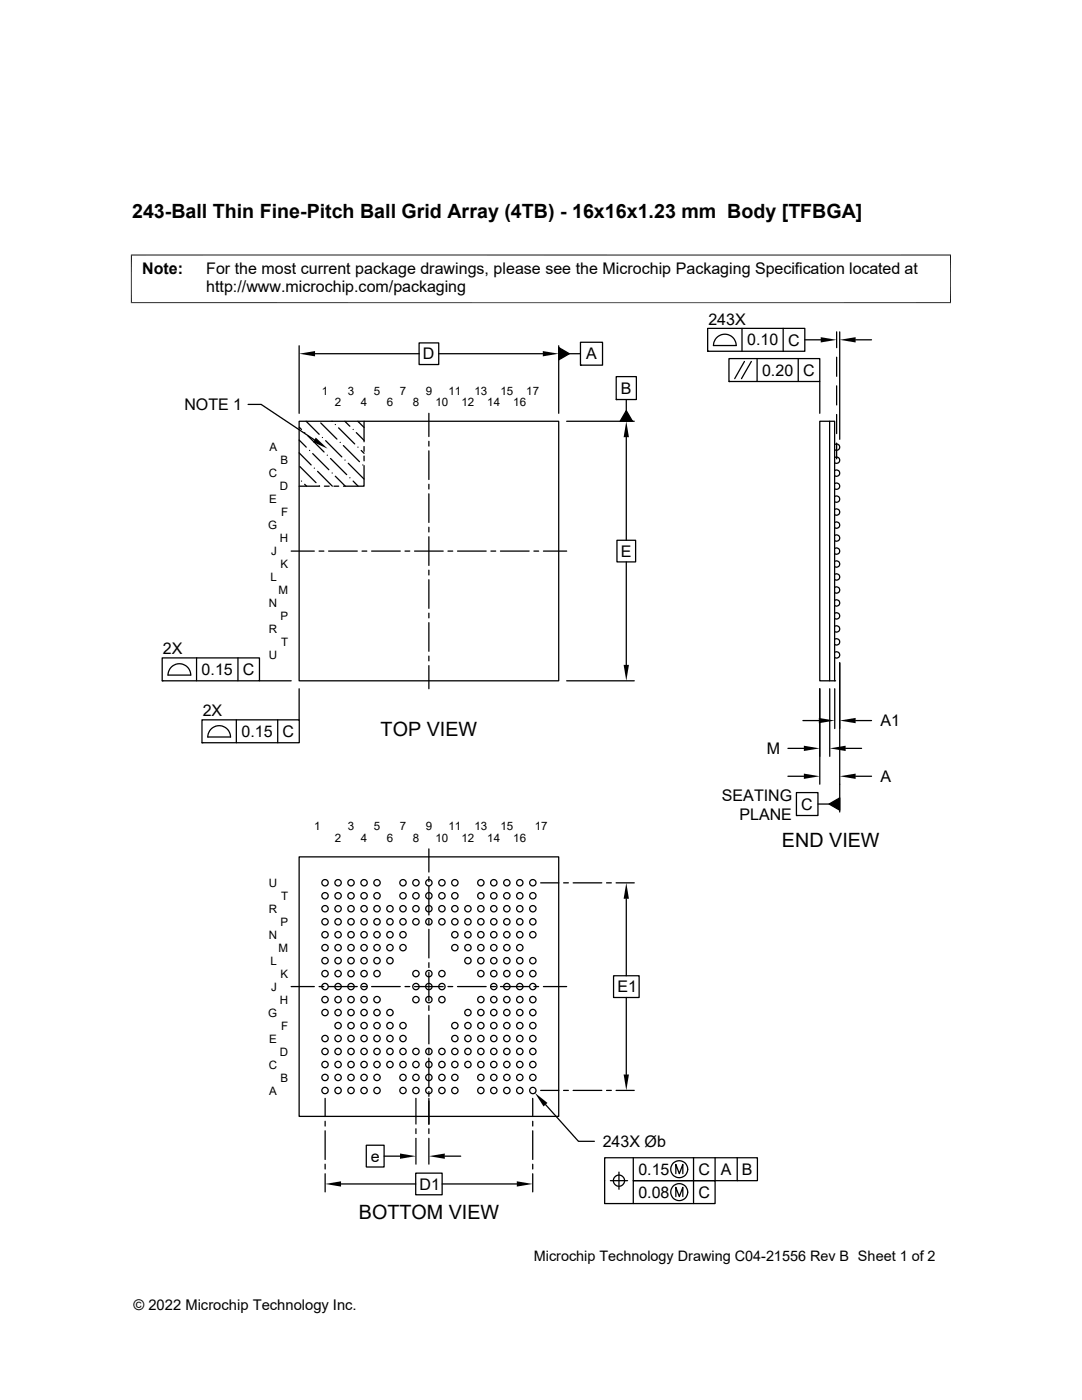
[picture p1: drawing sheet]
<svg xmlns="http://www.w3.org/2000/svg" width="216mm" height="279mm" viewBox="0 0 216 279" stroke-linecap="round" stroke-linejoin="round" font-family="sans-serif">
<g fill="none" stroke="#000" stroke-width=".25">
<path d="M59.7 69v13.5M62.9 70.6h20.7M83.6 68.4h3.9v4.3h-3.9zM87.5 70.6h20.8M111.5 69.4l2.1 1.2-2.1 1.2zM111.5 69v13.5M113.6 70.6h2.2M115.8 68.3h4.4v4.6h-4.4zM115.8 72.9h.1M123 75.2h4v4.5h-4zM123 79.7h.1M125 79.7v2.3"/>
<path d="M141.2 65.5h19.4v4.6h-19.4zM141.2 70.1h.1M143.2 67.2a2.27 2.27 0 0 1 2.4-.3 2.27 2.27 0 0 1 1.3 2.1h-4.5l.2-1zM145.5 71.6h18.1v4.5h-18.1zM145.5 76.1h.1M148.1 65.5v4.6M148.5 72.1l-1.9 3.5M149.9 72.1l-1.9 3.5M151.1 71.6v4.5M156.3 65.5v4.6M159.3 71.6v4.5M160.6 67.8h3.2"/>
<path d="M163.6 76.1v6.4M166.9 66.2v3.2M166.9 71.3v3.8M166.9 77v3.8M167.6 66.2v21.5M170.7 67.8h3.2M49.5 80.7h2.6l10.6 7.1M59.7 97h4.1M59.7 87.8l1.4 1.4M59.7 85.2l.5 .5M59.7 90.4l2.4 2.4M59.7 84.1h51.8v51.8h-51.8z"/>
<path d="M59.8 93.1l3.3 3.2M60.2 96h.1M60.8 86.3h.1M60.8 96.6l.4 .4M61.1 84.1l2.6 2.6M61.4 87l3.3 3.2M61.8 89.9h.1M62.4 90.5l3.2 3.2M62.7 93.4h.1M63.4 94.1l2.9 2.9M63.7 97h.1M64 84.4l3.2 3.2"/>
<path d="M64.3 87.3h.1M64.7 97h1M65 87.9l3.2 3.3M65.3 90.8h.1M66 91.5l3.2 3.2M66.2 84.1h.1M66.3 94.4h.1M66.6 97h1M66.9 95l2 2M66.9 84.7h.1M67.6 85.4l3.2 3.2M67.9 88.3h.1"/>
<path d="M68.5 88.9l3.2 3.2M68.8 84.1l1 1M68.8 91.8h.1M69.5 92.5l3.1 3.1M69.8 95.4h.1M70.5 96l1 1M70.5 85.7h.1M71.1 86.3l1.5 1.6M71.4 84.1l1.2 1.2M71.4 89.2h.1M72.1 89.9l.5 .6M72.4 92.8h.1"/>
<path d="M72.6 84.1v4.1M72.6 89.1v1M72.6 91v1M72.6 92.9v4.1h-4.1M85.6 82.5v4.6M85.6 88.1v.9M85.6 90v5.7M85.6 96.6v1M85.6 98.6v5.7M113.1 84.1h13.5M125 82l1.2 2.1h-2.5zM125 87.2v20.6"/>
<path d="M163.6 84.1h2.9v51.8h-2.9zM165.5 84.1v51.8M166.6 99.1a.64 .64 0 0 1 1 .5 .64 .64 0 0 1-1 .5M166.6 96.5a.64 .64 0 0 1 1 .5 .64 .64 0 0 1-1 .6M166.6 93.9a.64 .64 0 0 1 1 .5 .64 .64 0 0 1-1 .6M166.6 91.3a.64 .64 0 0 1 1 .5 .64 .64 0 0 1-1 .6M166.6 88.7a.64 .64 0 0 1 1 .5 .64 .64 0 0 1-1 .6M166.9 82.7v3.8M166.9 88.4v3.2M58.1 110h4.6M63.7 110h.9M65.6 110h5.7"/>
<path d="M72.2 110h1M74.1 110h5.8M80.8 110h1M82.7 110h5.7M85.6 105.2v1M85.6 107.1v5.7M85.6 113.8v.9M85.6 115.7v5.7M89.4 110h.9M91.3 110h5.7M98 110h.9M99.9 110h5.7"/>
<path d="M106.5 110h1M108.4 110h4.7M123.1 107.8h3.7v4.3h-3.7zM125 112.1v20.6M166.6 119.8a.64 .64 0 0 1 1 .5 .64 .64 0 0 1-1 .6M166.6 117.2a.64 .64 0 0 1 1 .6 .64 .64 0 0 1-1 .5M166.6 114.6a.64 .64 0 0 1 1 .5 .64 .64 0 0 1-1 .6M166.6 112a.64 .64 0 0 1 1 .6 .64 .64 0 0 1-1 .5M166.6 109.5a.64 .64 0 0 1 1 .5 .64 .64 0 0 1-1 .5M166.6 106.8a.64 .64 0 0 1 1 .6 .64 .64 0 0 1-1 .5M166.6 104.3a.64 .64 0 0 1 1 .5 .64 .64 0 0 1-1 .5M166.6 101.7a.64 .64 0 0 1 1 .5 .64 .64 0 0 1-1 .5"/>
<path d="M32.4 131.3h19.4v4.6h-19.4zM32.4 135.9h.1M34.3 133a2.27 2.27 0 0 1 2.4-.3 2.27 2.27 0 0 1 1.4 2h-4.6l.2-.9zM39.2 131.3v4.6M47.5 131.3v4.6M51.8 135.9h6.3M59.7 137.5v6.2M85.6 122.4v.9M85.6 124.3v5.7M85.6 130.9v1M85.6 132.8v4.7M113.1 135.9h13.5"/>
<path d="M163.6 137.5v19M165.6 137.5v13.4M166.5 135.9h.1M166.6 130.2a.64 .64 0 0 1 1 .5 .64 .64 0 0 1-1 .5M166.6 127.6a.64 .64 0 0 1 1 .5 .64 .64 0 0 1-1 .5M166.6 125a.64 .64 0 0 1 1 .5 .64 .64 0 0 1-1 .5M166.6 122.4a.64 .64 0 0 1 1 .5 .64 .64 0 0 1-1 .5M166.6 137.5v7.9M167.6 132.3v29.8M40.3 143.7h19.4v4.5h-19.4zM40.3 148.2h.1M42.2 145.4a2.27 2.27 0 0 1 2.5-.4 2.27 2.27 0 0 1 1.3 2.1h-4.5l.2-.9z"/>
<path d="M47.2 143.7v4.5M55.4 143.7v4.5M157.2 149.4h3.2M157.2 154.9h3.2M158.9 158.2h4.3v4.6h-4.3zM160.2 143.8h3.2M168.7 149.4h3.2M170.7 154.9h3.2M170.7 143.8h3.2M59.7 171h51.8v51.8h-51.8zM85.6 169.4v4.6M85.6 175v.9"/>
<path d="M85.6 176.9v5.7M107.9 176.2h3.6M112.5 176.2h.9M114.4 176.2h5.7M121 176.2h1M122.9 176.2h3.7M125 179.4v15.3M158.9 162.8h.1M163.2 160.5h2.2M165.4 160.5l2.2-1.3v2.5zM58.1 196.9h4.6M63.7 196.9h.9"/>
<path d="M65.6 196.9h5.7M72.2 196.9h1M74.1 196.9h5.8M80.8 196.9h1M82.7 196.9h5.7M85.6 183.6v.9M85.6 185.5v5.7M85.6 192.1v1M85.6 194v5.7M89.4 196.9h.9M91.3 196.9h5.7M98 196.9h.9"/>
<path d="M99.9 196.9h5.7M106.5 196.9h1M108.4 196.9h4.7M122.4 194.7h5.1v4.4h-5.1zM125 199.1v15.3M64.9 219.2v3.6M83 219.2v5.1M85.6 200.7v1M85.6 202.6v5.7M85.6 209.3v.9M85.6 211.2v5.7M85.6 217.8v1"/>
<path d="M85.6 219.2v5.2M106.3 219.2v3.6M107.9 217.6h3.6M112.5 217.6h.9M114.4 217.6h5.7M121 217.6h1M122.9 217.6h3.7M64.9 223.8v.9M64.9 225.7v5.7M64.9 232.3v1M64.9 234.3v3.6M68.1 236.3h14.9"/>
<path d="M73.1 228.6h3.5v4.3h-3.5zM76.6 230.7h3.2M83 234.1h5.2v4.3h-5.2zM83 225.3v.9M83 227.2v5.1M85.6 225.3v.9M85.6 227.2v5.1M88.2 236.3h14.9M88.8 230.7h3.1M106.3 223.8v.9M106.3 225.7v5.7M106.3 232.3v1"/>
<path d="M106.3 234.3v3.6M108.9 220.5l6.5 7.3h3.2M121.8 235.6h3.4M123.5 233.9v3.4M126.4 231.1v4.5h16.3v4.6h-22l-.1-9.1h30.5v4.5h-24.7v4.6M134.9 234.2v-1.8l.7 1.8 .6-1.8v1.8M134.9 238.8v-1.8l.7 1.8 .6-1.8v1.8M138.4 231.1v9.1M142.7 231.1v4.5M147.1 231.1v4.5"/>
<circle cx="64.9" cy="178.8" r=".64"/>
<circle cx="64.9" cy="176.2" r=".64"/>
<circle cx="67.5" cy="176.2" r=".64"/>
<circle cx="67.5" cy="178.8" r=".64"/>
<circle cx="70" cy="176.2" r=".64"/>
<circle cx="70" cy="178.8" r=".64"/>
<circle cx="72.6" cy="176.2" r=".64"/>
<circle cx="72.6" cy="178.8" r=".64"/>
<circle cx="75.2" cy="178.8" r=".64"/>
<circle cx="75.2" cy="176.2" r=".64"/>
<circle cx="80.4" cy="178.8" r=".64"/>
<circle cx="80.4" cy="176.2" r=".64"/>
<circle cx="83" cy="178.8" r=".64"/>
<circle cx="83" cy="176.2" r=".64"/>
<circle cx="85.6" cy="176.2" r=".64"/>
<circle cx="85.6" cy="178.8" r=".64"/>
<circle cx="88.2" cy="178.8" r=".64"/>
<circle cx="88.2" cy="176.2" r=".64"/>
<circle cx="90.8" cy="178.8" r=".64"/>
<circle cx="90.8" cy="176.2" r=".64"/>
<circle cx="95.9" cy="176.2" r=".64"/>
<circle cx="95.9" cy="178.8" r=".64"/>
<circle cx="98.5" cy="178.8" r=".64"/>
<circle cx="98.5" cy="176.2" r=".64"/>
<circle cx="101.1" cy="176.2" r=".64"/>
<circle cx="101.1" cy="178.8" r=".64"/>
<circle cx="103.7" cy="178.8" r=".64"/>
<circle cx="103.7" cy="176.2" r=".64"/>
<circle cx="106.3" cy="176.2" r=".64"/>
<circle cx="106.3" cy="178.8" r=".64"/>
<circle cx="64.9" cy="186.5" r=".64"/>
<circle cx="64.9" cy="181.4" r=".64"/>
<circle cx="64.9" cy="199.5" r=".64"/>
<circle cx="64.9" cy="196.9" r=".64"/>
<circle cx="64.9" cy="191.7" r=".64"/>
<circle cx="64.9" cy="189.1" r=".64"/>
<circle cx="64.9" cy="184" r=".64"/>
<circle cx="64.9" cy="194.3" r=".64"/>
<circle cx="67.5" cy="196.9" r=".64"/>
<circle cx="67.5" cy="189.1" r=".64"/>
<circle cx="67.5" cy="184" r=".64"/>
<circle cx="67.5" cy="199.5" r=".64"/>
<circle cx="67.5" cy="194.3" r=".64"/>
<circle cx="67.5" cy="186.5" r=".64"/>
<circle cx="67.5" cy="191.7" r=".64"/>
<circle cx="67.5" cy="181.4" r=".64"/>
<circle cx="70" cy="194.3" r=".64"/>
<circle cx="70" cy="199.5" r=".64"/>
<circle cx="70" cy="189.1" r=".64"/>
<circle cx="70" cy="191.7" r=".64"/>
<circle cx="70" cy="186.5" r=".64"/>
<circle cx="70" cy="184" r=".64"/>
<circle cx="70" cy="181.4" r=".64"/>
<circle cx="70" cy="196.9" r=".64"/>
<circle cx="72.6" cy="181.4" r=".64"/>
<circle cx="72.6" cy="191.7" r=".64"/>
<circle cx="72.6" cy="199.5" r=".64"/>
<circle cx="72.6" cy="196.9" r=".64"/>
<circle cx="72.6" cy="194.3" r=".64"/>
<circle cx="72.6" cy="186.5" r=".64"/>
<circle cx="72.6" cy="184" r=".64"/>
<circle cx="72.6" cy="189.1" r=".64"/>
<circle cx="75.2" cy="189.1" r=".64"/>
<circle cx="75.2" cy="194.3" r=".64"/>
<circle cx="75.2" cy="191.7" r=".64"/>
<circle cx="75.2" cy="184" r=".64"/>
<circle cx="75.2" cy="186.5" r=".64"/>
<circle cx="75.2" cy="199.5" r=".64"/>
<circle cx="75.2" cy="181.4" r=".64"/>
<circle cx="77.8" cy="189.1" r=".64"/>
<circle cx="77.8" cy="181.4" r=".64"/>
<circle cx="77.8" cy="191.7" r=".64"/>
<circle cx="77.8" cy="186.5" r=".64"/>
<circle cx="77.8" cy="184" r=".64"/>
<circle cx="80.4" cy="184" r=".64"/>
<circle cx="80.4" cy="181.4" r=".64"/>
<circle cx="80.4" cy="189.1" r=".64"/>
<circle cx="80.4" cy="186.5" r=".64"/>
<circle cx="83" cy="199.5" r=".64"/>
<circle cx="83" cy="196.9" r=".64"/>
<circle cx="83" cy="184" r=".64"/>
<circle cx="83" cy="181.4" r=".64"/>
<circle cx="83" cy="194.3" r=".64"/>
<circle cx="85.6" cy="196.9" r=".64"/>
<circle cx="85.6" cy="194.3" r=".64"/>
<circle cx="85.6" cy="184" r=".64"/>
<circle cx="85.6" cy="181.4" r=".64"/>
<circle cx="85.6" cy="199.5" r=".64"/>
<circle cx="88.2" cy="184" r=".64"/>
<circle cx="88.2" cy="181.4" r=".64"/>
<circle cx="88.2" cy="194.3" r=".64"/>
<circle cx="88.2" cy="199.5" r=".64"/>
<circle cx="88.2" cy="196.9" r=".64"/>
<circle cx="90.8" cy="184" r=".64"/>
<circle cx="90.8" cy="181.4" r=".64"/>
<circle cx="90.8" cy="189.1" r=".64"/>
<circle cx="90.8" cy="186.5" r=".64"/>
<circle cx="93.4" cy="191.7" r=".64"/>
<circle cx="93.4" cy="189.1" r=".64"/>
<circle cx="93.4" cy="184" r=".64"/>
<circle cx="93.4" cy="186.5" r=".64"/>
<circle cx="93.4" cy="181.4" r=".64"/>
<circle cx="95.9" cy="186.5" r=".64"/>
<circle cx="95.9" cy="199.5" r=".64"/>
<circle cx="95.9" cy="194.3" r=".64"/>
<circle cx="95.9" cy="191.7" r=".64"/>
<circle cx="95.9" cy="189.1" r=".64"/>
<circle cx="95.9" cy="184" r=".64"/>
<circle cx="95.9" cy="181.4" r=".64"/>
<circle cx="98.5" cy="196.9" r=".64"/>
<circle cx="98.5" cy="184" r=".64"/>
<circle cx="98.5" cy="199.5" r=".64"/>
<circle cx="98.5" cy="191.7" r=".64"/>
<circle cx="98.5" cy="181.4" r=".64"/>
<circle cx="98.5" cy="194.3" r=".64"/>
<circle cx="98.5" cy="189.1" r=".64"/>
<circle cx="98.5" cy="186.5" r=".64"/>
<circle cx="101.1" cy="194.3" r=".64"/>
<circle cx="101.1" cy="186.5" r=".64"/>
<circle cx="101.1" cy="199.5" r=".64"/>
<circle cx="101.1" cy="191.7" r=".64"/>
<circle cx="101.1" cy="181.4" r=".64"/>
<circle cx="101.1" cy="189.1" r=".64"/>
<circle cx="101.1" cy="196.9" r=".64"/>
<circle cx="101.1" cy="184" r=".64"/>
<circle cx="103.7" cy="199.5" r=".64"/>
<circle cx="103.7" cy="196.9" r=".64"/>
<circle cx="103.7" cy="189.1" r=".64"/>
<circle cx="103.7" cy="181.4" r=".64"/>
<circle cx="103.7" cy="194.3" r=".64"/>
<circle cx="103.7" cy="191.7" r=".64"/>
<circle cx="103.7" cy="186.5" r=".64"/>
<circle cx="103.7" cy="184" r=".64"/>
<circle cx="106.3" cy="194.3" r=".64"/>
<circle cx="106.3" cy="199.5" r=".64"/>
<circle cx="106.3" cy="186.5" r=".64"/>
<circle cx="106.3" cy="184" r=".64"/>
<circle cx="106.3" cy="181.4" r=".64"/>
<circle cx="106.3" cy="191.7" r=".64"/>
<circle cx="106.3" cy="196.9" r=".64"/>
<circle cx="64.9" cy="215" r=".64"/>
<circle cx="64.9" cy="207.3" r=".64"/>
<circle cx="64.9" cy="217.6" r=".64"/>
<circle cx="64.9" cy="212.4" r=".64"/>
<circle cx="64.9" cy="209.8" r=".64"/>
<circle cx="64.9" cy="202.1" r=".64"/>
<circle cx="67.5" cy="215" r=".64"/>
<circle cx="67.5" cy="202.1" r=".64"/>
<circle cx="67.5" cy="212.4" r=".64"/>
<circle cx="67.5" cy="209.8" r=".64"/>
<circle cx="67.5" cy="204.7" r=".64"/>
<circle cx="67.5" cy="207.3" r=".64"/>
<circle cx="67.5" cy="217.6" r=".64"/>
<circle cx="70" cy="212.4" r=".64"/>
<circle cx="70" cy="209.8" r=".64"/>
<circle cx="70" cy="207.3" r=".64"/>
<circle cx="70" cy="217.6" r=".64"/>
<circle cx="70" cy="215" r=".64"/>
<circle cx="70" cy="204.7" r=".64"/>
<circle cx="70" cy="202.1" r=".64"/>
<circle cx="72.6" cy="215" r=".64"/>
<circle cx="72.6" cy="217.6" r=".64"/>
<circle cx="72.6" cy="207.3" r=".64"/>
<circle cx="72.6" cy="202.1" r=".64"/>
<circle cx="72.6" cy="212.4" r=".64"/>
<circle cx="72.6" cy="209.8" r=".64"/>
<circle cx="72.6" cy="204.7" r=".64"/>
<circle cx="75.2" cy="217.6" r=".64"/>
<circle cx="75.2" cy="209.8" r=".64"/>
<circle cx="75.2" cy="204.7" r=".64"/>
<circle cx="75.2" cy="202.1" r=".64"/>
<circle cx="75.2" cy="215" r=".64"/>
<circle cx="75.2" cy="212.4" r=".64"/>
<circle cx="75.2" cy="207.3" r=".64"/>
<circle cx="77.8" cy="209.8" r=".64"/>
<circle cx="77.8" cy="212.4" r=".64"/>
<circle cx="77.8" cy="204.7" r=".64"/>
<circle cx="77.8" cy="202.1" r=".64"/>
<circle cx="77.8" cy="207.3" r=".64"/>
<circle cx="80.4" cy="212.4" r=".64"/>
<circle cx="80.4" cy="215" r=".64"/>
<circle cx="80.4" cy="207.3" r=".64"/>
<circle cx="80.4" cy="204.7" r=".64"/>
<circle cx="80.4" cy="217.6" r=".64"/>
<circle cx="80.4" cy="209.8" r=".64"/>
<circle cx="83" cy="209.8" r=".64"/>
<circle cx="83" cy="215" r=".64"/>
<circle cx="83" cy="217.6" r=".64"/>
<circle cx="83" cy="212.4" r=".64"/>
<circle cx="85.6" cy="217.6" r=".64"/>
<circle cx="85.6" cy="215" r=".64"/>
<circle cx="85.6" cy="212.4" r=".64"/>
<circle cx="85.6" cy="209.8" r=".64"/>
<circle cx="88.2" cy="212.4" r=".64"/>
<circle cx="88.2" cy="217.6" r=".64"/>
<circle cx="88.2" cy="215" r=".64"/>
<circle cx="88.2" cy="209.8" r=".64"/>
<circle cx="90.8" cy="215" r=".64"/>
<circle cx="90.8" cy="207.3" r=".64"/>
<circle cx="90.8" cy="217.6" r=".64"/>
<circle cx="90.8" cy="212.4" r=".64"/>
<circle cx="90.8" cy="209.8" r=".64"/>
<circle cx="90.8" cy="204.7" r=".64"/>
<circle cx="93.4" cy="207.3" r=".64"/>
<circle cx="93.4" cy="212.4" r=".64"/>
<circle cx="93.4" cy="209.8" r=".64"/>
<circle cx="93.4" cy="204.7" r=".64"/>
<circle cx="93.4" cy="202.1" r=".64"/>
<circle cx="95.9" cy="207.3" r=".64"/>
<circle cx="95.9" cy="217.6" r=".64"/>
<circle cx="95.9" cy="209.8" r=".64"/>
<circle cx="95.9" cy="212.4" r=".64"/>
<circle cx="95.9" cy="204.7" r=".64"/>
<circle cx="95.9" cy="202.1" r=".64"/>
<circle cx="95.9" cy="215" r=".64"/>
<circle cx="98.5" cy="202.1" r=".64"/>
<circle cx="98.5" cy="209.8" r=".64"/>
<circle cx="98.5" cy="207.3" r=".64"/>
<circle cx="98.5" cy="204.7" r=".64"/>
<circle cx="98.5" cy="215" r=".64"/>
<circle cx="98.5" cy="217.6" r=".64"/>
<circle cx="98.5" cy="212.4" r=".64"/>
<circle cx="101.1" cy="217.6" r=".64"/>
<circle cx="101.1" cy="209.8" r=".64"/>
<circle cx="101.1" cy="207.3" r=".64"/>
<circle cx="101.1" cy="212.4" r=".64"/>
<circle cx="101.1" cy="202.1" r=".64"/>
<circle cx="101.1" cy="204.7" r=".64"/>
<circle cx="101.1" cy="215" r=".64"/>
<circle cx="103.7" cy="215" r=".64"/>
<circle cx="103.7" cy="212.4" r=".64"/>
<circle cx="103.7" cy="207.3" r=".64"/>
<circle cx="103.7" cy="217.6" r=".64"/>
<circle cx="103.7" cy="209.8" r=".64"/>
<circle cx="103.7" cy="204.7" r=".64"/>
<circle cx="103.7" cy="202.1" r=".64"/>
<circle cx="106.3" cy="217.6" r=".64"/>
<circle cx="106.3" cy="202.1" r=".64"/>
<circle cx="106.3" cy="215" r=".64"/>
<circle cx="106.3" cy="209.8" r=".64"/>
<circle cx="106.3" cy="207.3" r=".64"/>
<circle cx="106.3" cy="212.4" r=".64"/>
<circle cx="106.3" cy="204.7" r=".64"/>
<circle cx="123.5" cy="235.6" r="1.12"/>
<circle cx="135.5" cy="233.3" r="1.69"/>
<circle cx="135.5" cy="237.9" r="1.69"/>
</g>
<g fill="#000">
<path d="M59.7 70.6l3.2-.5v1zM108.3 70.1l3.2 .5-3.2 .5zM111.5 69.4l2.1 1.2-2.1 1.2zM163.8 67.3l3.1 .5-3.1 .5zM167.6 67.8l3.1-.5v1zM63 87.3l2.4 2.2-3-1.3zM125 84.1l.5 3.1h-1.1zM125 82l1.2 2.1h-2.5zM124.4 132.7h1.1l-.5 3.2zM160.4 148.8l3.2 .6-3.2 .5zM160.4 154.4l3.2 .5-3.2 .5zM163.4 143.3l3.2 .5-3.2 .5z"/>
<path d="M165.4 160.5l2.2-1.3v2.5zM165.6 149.4l3.1-.6v1.1zM167.6 143.8l3.1-.5v1zM167.6 154.9l3.1-.5v1zM125 176.2l.5 3.2h-1.1zM124.4 214.4h1.1l-.5 3.2zM64.9 236.3l3.2-.5v1zM79.8 230.2l3.2 .5-3.2 .6zM85.6 230.7l3.2-.5v1.1zM103.1 235.8l3.2 .5-3.2 .5zM106.7 218.1l2.5 2-.7 .7z"/>
</g>
<path d="M26.1 50.9h163.7M26.2 50.8v9.7M189.7 50.8v9.7M26.1 60.4h163.7" fill="none" stroke="#000" stroke-width=".2"/>
<g font-size="3.9">
<text x="26.4" y="43.5">243-Ball Thin Fine-Pitch Ball Grid Array (4TB) - 16x16x1.23 mm Body [TFBGA]</text>
<text x="75.9" y="146.8">TOP VIEW</text>
<text x="156" y="169">END VIEW</text>
<text x="71.6" y="243.2">BOTTOM VIEW</text>
</g>
<g font-size="3.2">
<text x="28.4" y="54.7">Note:</text>
<text x="41.1" y="58.3">http://www.microchip.com/packaging</text>
<text x="41.1" y="54.7">For the most current package drawings, please see the Microchip Packaging Specification located at</text>
<text x="141.4" y="64.8">243X</text>
<text x="84.4" y="71.7">D</text>
<text x="117" y="71.7">A</text>
<text x="149.1" y="68.9">0.10</text>
<text x="157.3" y="69">C</text>
<text x="152.1" y="75">0.20</text>
<text x="160.3" y="75">C</text>
<text x="36.8" y="81.8">NOTE 1</text>
<text x="123.9" y="78.6">B</text>
<text x="123.9" y="111.1">E</text>
<text x="32.5" y="130.5">2X</text>
<text x="40.2" y="134.7">0.15</text>
<text x="48.5" y="134.7">C</text>
<text x="40.4" y="142.9">2X</text>
<text x="48.2" y="147.1">0.15</text>
<text x="56.4" y="147.1">C</text>
<text x="175.7" y="144.9">A1</text>
<text x="153" y="150.5">M</text>
<text x="144" y="159.8">SEATING</text>
<text x="159.9" y="161.6">C</text>
<text x="175.7" y="156.1">A</text>
<text x="147.6" y="163.6">PLANE</text>
<text x="123.2" y="198">E1</text>
<text x="74" y="231.9">e</text>
<text x="120.3" y="228.9">243X Øb</text>
<text x="83.7" y="237.4">D1</text>
<text x="127.4" y="234.5">0.15</text>
<text x="127.4" y="239.1">0.08</text>
<text x="139.4" y="234.5">C</text>
<text x="139.4" y="239.1">C</text>
<text x="143.8" y="234.5">A</text>
<text x="148" y="234.5">B</text>
</g>
<g font-size="2.9">
<text x="106.5" y="251.7">Microchip Technology Drawing C04-21556 Rev B Sheet 1 of 2</text>
<text x="26.6" y="261.3">© 2022 Microchip Technology Inc.</text>
</g>
<g font-size="2.3">
<text x="64.2" y="78.8">1</text>
<text x="66.8" y="81.1">2</text>
<text x="69.4" y="78.8">3</text>
<text x="72" y="81.1">4</text>
<text x="74.6" y="78.8">5</text>
<text x="77.2" y="81.1">6</text>
<text x="79.8" y="78.8">7</text>
<text x="82.4" y="81.1">8</text>
<text x="84.9" y="78.8">9</text>
<text x="86.9" y="81.1">10</text>
<text x="89.5" y="78.8">11</text>
<text x="92.1" y="81.1">12</text>
<text x="94.7" y="78.8">13</text>
<text x="97.2" y="81.1">14</text>
<text x="99.8" y="78.8">15</text>
<text x="102.4" y="81.1">16</text>
<text x="105" y="78.8">17</text>
<text x="53.6" y="95.3">C</text>
<text x="53.7" y="90.1">A</text>
<text x="55.9" y="92.7">B</text>
<text x="53.7" y="100.4">E</text>
<text x="55.8" y="97.9">D</text>
<text x="53.5" y="105.6">G</text>
<text x="56.1" y="103">F</text>
<text x="54.1" y="110.8">J</text>
<text x="55.8" y="108.2">H</text>
<text x="55.9" y="113.4">K</text>
<text x="54" y="116">L</text>
<text x="55.6" y="118.6">M</text>
<text x="53.6" y="121.2">N</text>
<text x="55.9" y="123.7">P</text>
<text x="53.6" y="126.3">R</text>
<text x="53.6" y="131.5">U</text>
<text x="56.1" y="128.9">T</text>
<text x="62.7" y="165.7">1</text>
<text x="69.4" y="165.7">3</text>
<text x="74.6" y="165.7">5</text>
<text x="79.8" y="165.7">7</text>
<text x="84.9" y="165.7">9</text>
<text x="89.5" y="165.7">11</text>
<text x="94.7" y="165.7">13</text>
<text x="99.8" y="165.7">15</text>
<text x="106.7" y="165.7">17</text>
<text x="66.8" y="168">2</text>
<text x="72" y="168">4</text>
<text x="77.2" y="168">6</text>
<text x="82.4" y="168">8</text>
<text x="86.9" y="168">10</text>
<text x="92.1" y="168">12</text>
<text x="97.2" y="168">14</text>
<text x="102.4" y="168">16</text>
<text x="53.6" y="177">U</text>
<text x="56.1" y="179.6">T</text>
<text x="53.6" y="182.2">R</text>
<text x="55.9" y="184.8">P</text>
<text x="53.6" y="187.4">N</text>
<text x="55.6" y="189.9">M</text>
<text x="54" y="192.6">L</text>
<text x="54.1" y="197.7">J</text>
<text x="55.9" y="195.1">K</text>
<text x="53.5" y="202.9">G</text>
<text x="55.8" y="200.3">H</text>
<text x="53.7" y="208.1">E</text>
<text x="56.1" y="205.5">F</text>
<text x="53.6" y="213.3">C</text>
<text x="55.8" y="210.7">D</text>
<text x="55.9" y="215.9">B</text>
<text x="53.7" y="218.4">A</text>
</g>
</svg>
